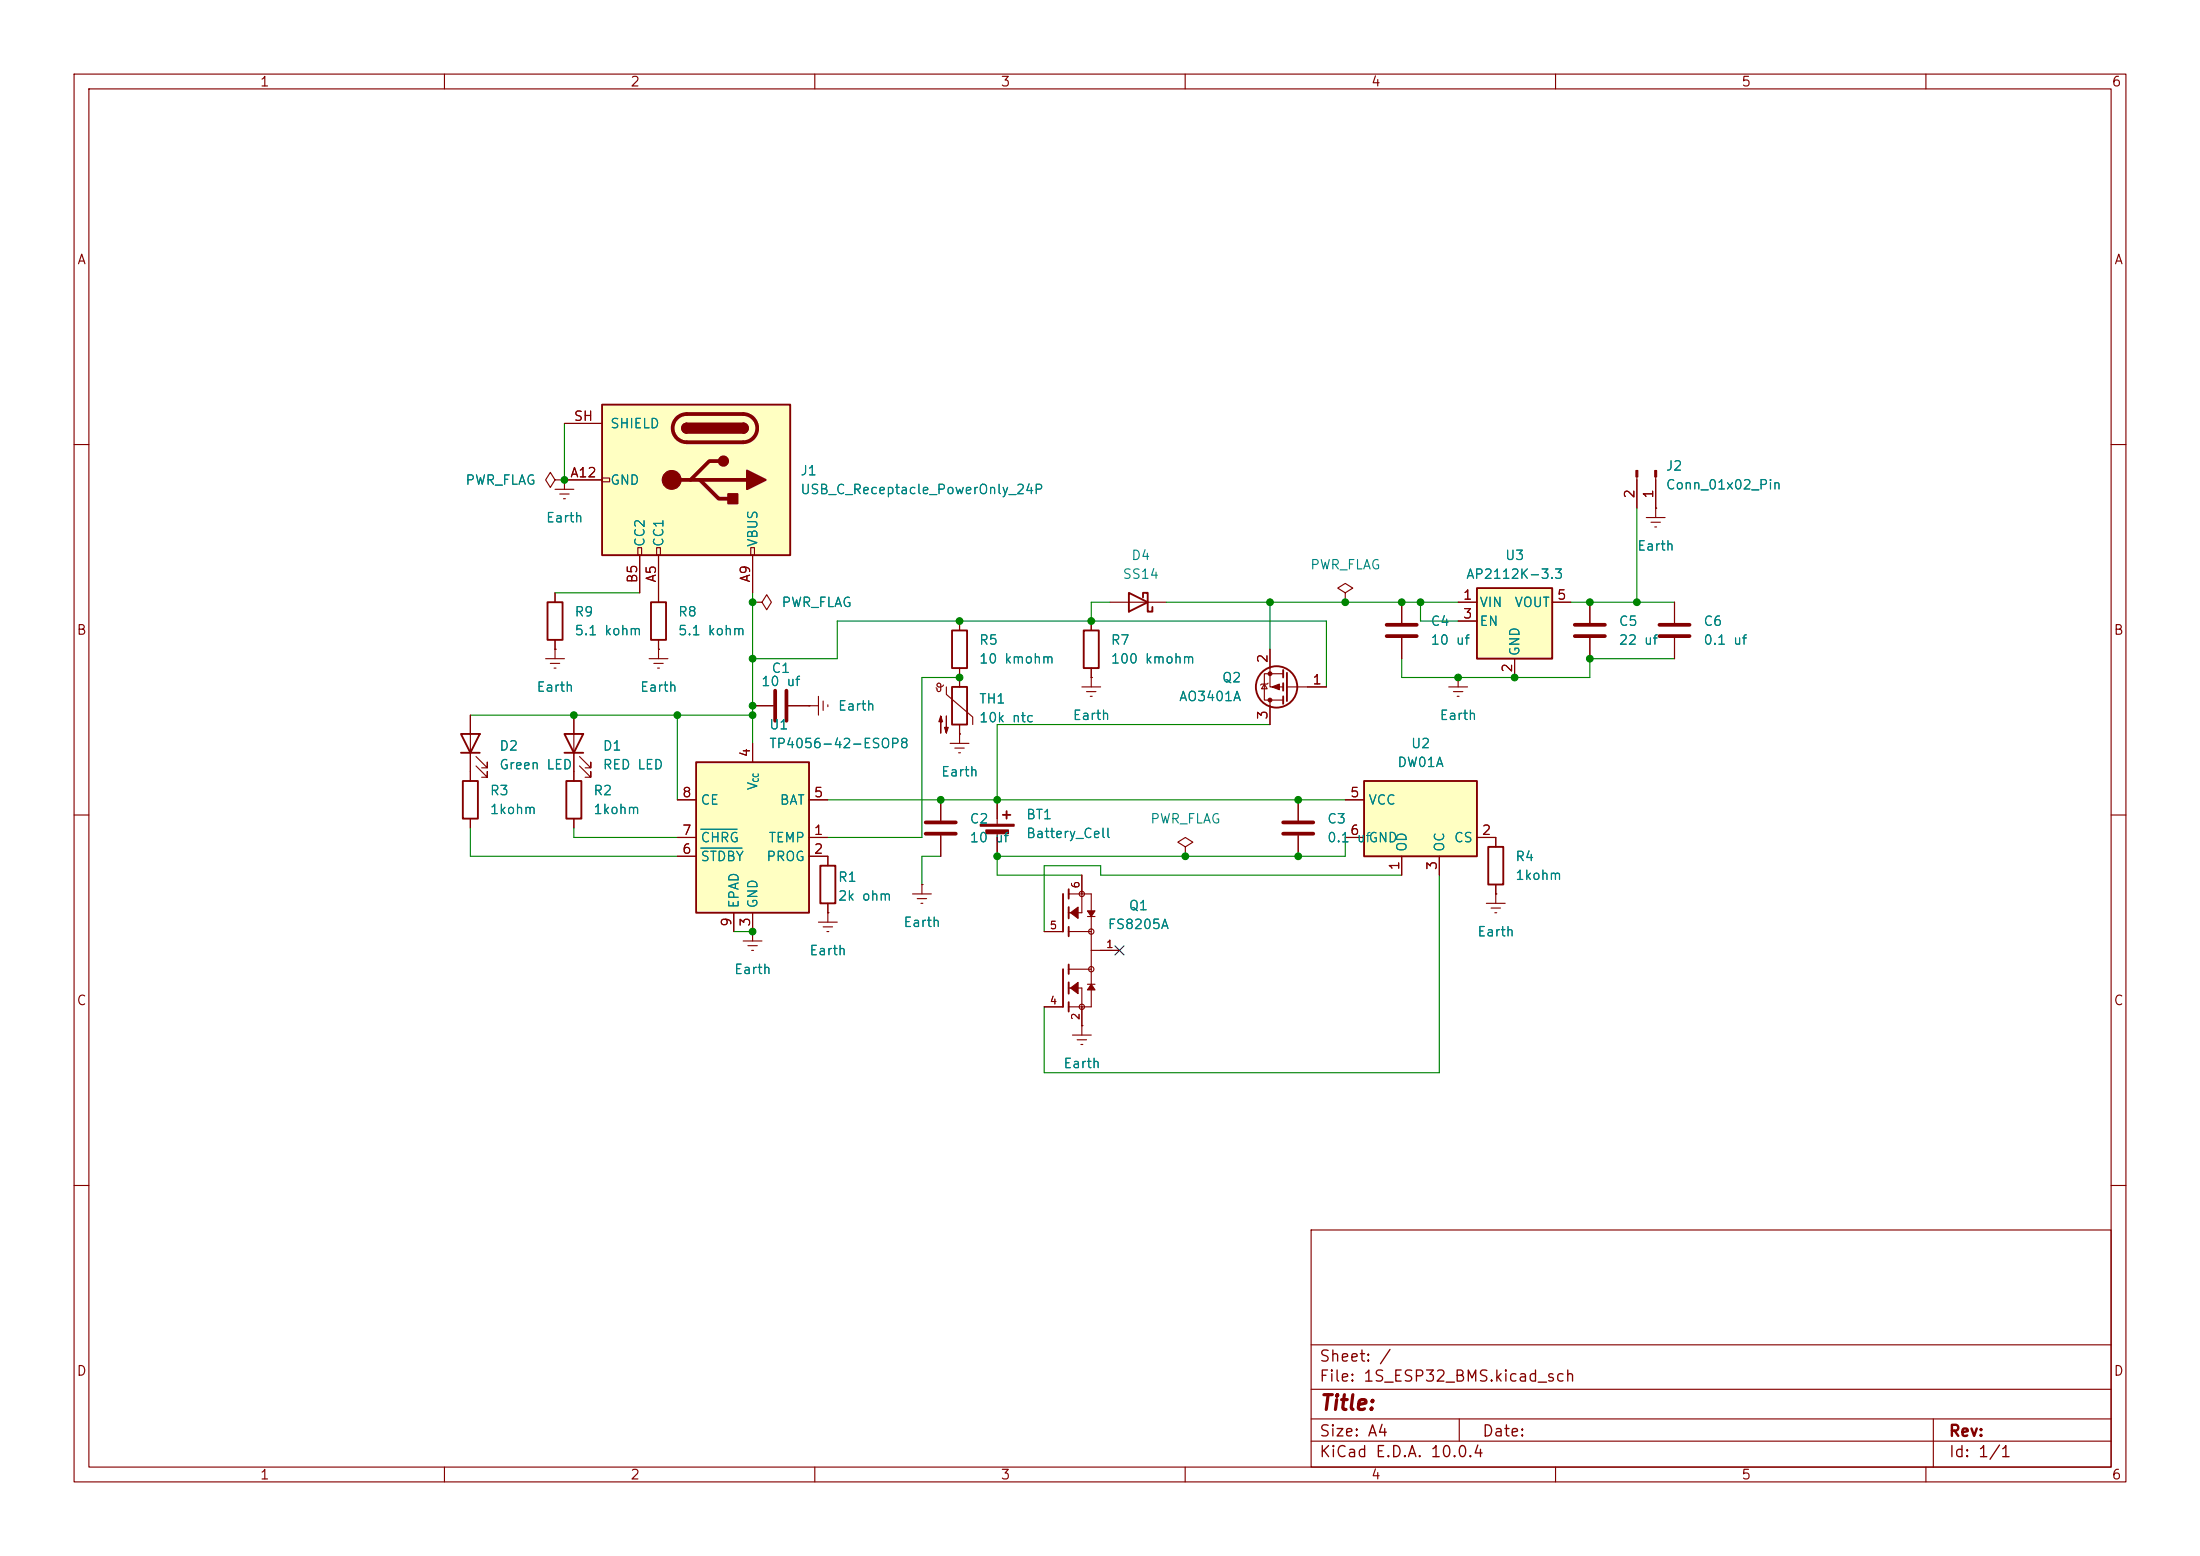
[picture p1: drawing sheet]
<svg xmlns="http://www.w3.org/2000/svg" width="297mm" height="210mm" viewBox="0 0 297 210" stroke-linecap="round" stroke-linejoin="round" font-family="sans-serif">
<g fill="none" stroke="#840000" stroke-width=".15">
<path d="M10 10h277v190h-277zM12 12h273v186h-273zM60 10v2M110 10v2M160 10v2M210 10v2M260 10v2M10 60h2M74.9 64.8l-.6-1-.6 1 .6 1 .6-1h1.3M74.9 66h2.6M75.6 66.7h1.2M76.1 67.3h.2"/>
<path d="M76.2 64.8h.1M76.2 64.8v1.2M285 60h2M63.5 96.5v7.6M73.7 88.9h2.5M74.3 89.5h1.3M74.8 90.2h.3M74.9 87.6h.1M74.9 80v1.3M74.9 86.4v2.5M77.5 96.5v8.9M87.6 88.9h2.6"/>
<path d="M88.3 89.5h1.2M88.8 90.2h.2M88.9 87.6h.1M88.9 80v1.3M88.9 86.4v2.5M101.6 95.3h2.8M106.4 95.3h4.1M109.2 95.3h.1M110.5 94v2.5M111.1 94.6v1.3M111.8 95.1v.3M189.2 81.3v2.8"/>
<path d="M189.2 86.1v2.8M10 110h2M64.3 103.4l1.5 1.5v-.8v.8h-.8M64.3 102.1l1.5 1.5v-.7v.7h-.8M77.5 110.5v1.3M78.2 103.4l1.6 1.5v-.8v.8h-.8M78.2 102.1l1.6 1.5v-.7v.7h-.8M124.5 119.4h.1M124.5 119.4v1.3M285 110h2M123.2 120.7h2.5M123.8 121.3h1.3"/>
<path d="M124.3 121.9h.3M10 160h2M177 166h108v32h-108zM285 160h2M60 198v2M110 198v2M160 198v2M177 194.5h108M177 191.5h108M177 187.5h108M177 181.5h108M197 191.5v3"/>
<path d="M210 198v2M260 198v2M261 191.5v6.5"/>
</g>
<path d="M104.6 93.2v4.1M106.2 93.2v4.1M187.2 85.9h4.1M187.2 84.3h4.1" fill="none" stroke="#840000" stroke-width=".51"/>
<path d="M62.2 99.1h2.6l-1.3 2.5zM73.9 81.3h2v5.1h-2zM76.2 99.1h2.5l-1.2 2.5zM87.9 81.3h2v5.1h-2zM62.2 101.6h2.6M76.2 101.6h2.5M76.5 105.4h2v5.1h-2z" fill="none" stroke="#840000" stroke-width=".25"/>
<path d="M81.3 54.6h25.4v20.3h-25.4z" fill="#ffffc2"/>
<g fill="none" stroke="#840000" stroke-width=".15">
<path d="M76.2 57.2h5.1M76.2 64.8h5.1M81.3 64.5h1v.5h-1zM86.1 73.9h.5v1h-.5zM86.4 74.9v5.1M88.6 73.9h.6v1h-.6zM88.9 74.9v5.1M101.3 73.9h.6v1h-.6zM101.6 74.9v5.1M101.6 81.3h1.3l.6-1 .6 1-.6 1-.6-1M101.6 81.3h.1M127.4 92.5a.44 .44 0 0 1-.5 .3 .44 .44 0 0 1-.4-.4l.2-.2 .3 .1v.9l-.2 .1h-.2l-.2-.5"/>
<path d="M127.8 92.7v1l3.5 3.1v1M129.5 99.1h.1M129.5 83.8v1.3M129.5 90.2v2.5M129.5 97.8v2.5M146 92.7h2.6M146.7 93.3h1.3M147.2 94h.2M147.3 91.4h.1M147.3 83.8v1.3M147.3 90.2v2.5M149.9 81.3h7.6"/>
<path d="M170.7 92.3l.4 .7h-.8zM171.2 92.2l-.1 .1h-.8l-.1 .2M171.4 87.6v5.1h1.8M171.4 94.5v3.3M173.2 90.9h-2.5v3.6h2.5M173.7 92.7h5.4M127 108v2.7M127 112.8v2.8M128.3 100.3h2.5M128.9 101h1.3M129.4 101.6h.3M134.6 108v3.3"/>
<path d="M134.6 112.3v3.3M146 118.1v5.1h-1.7M100.3 127h2.6M101 127.6h1.2M101.5 128.3h.2M101.6 125.7h.1M101.6 125.7v1.3M141 135.9h2.5M141 125.7h2.5M144.3 120.7h3v15.2h-3M144.3 130.8h3M144.3 133.4h1.7v6.3"/>
<path d="M144.3 125.7h3M144.8 139.7h2.5M146 138.4h.1M146.8 123.7h1M146.8 132.8h1M147.3 128.3h3.8M145.4 140.3h1.3M145.9 141h.3"/>
<circle cx="146" cy="120.7" r=".36"/>
<circle cx="146" cy="135.9" r=".36"/>
<circle cx="147.3" cy="125.7" r=".36"/>
<circle cx="147.3" cy="130.8" r=".36"/>
</g>
<g fill="none" stroke="#840000" stroke-width=".25">
<path d="M81.3 54.6h25.4v20.3h-25.4zM92.7 57.2a.63 .63 0 0 0-.6 .6 .63 .63 0 0 0 .6 .6M100.3 57.2a.64 .64 0 0 1 .7 .6 .64 .64 0 0 1-.7 .6M128.5 85.1h2.1v5.1h-2.1zM128.5 92.7h2.1v5.1h-2.1zM146.3 85.1h2v5.1h-2zM152.4 80l2.5 1.3-2.5 1.3zM154.3 80.6v-.6h.6v2.6h.7v-.7M173.2 90.4v1M173.2 92.2v1M173.2 94v1M173.7 90.8v3.8"/>
<path d="M135.4 110h1M135.9 109.5v1M143.5 120.7v5M143.5 130.8v5.1M144.3 120v1.3M144.3 122.4v1.6M144.3 125.1v1.3M144.3 130.2v1.2M144.3 132.6v1.5M144.3 135.3v1.2"/>
<circle cx="172.3" cy="92.7" r="2.79"/>
</g>
<path d="M91.4 56.4a1.9 1.9 0 0 1 1.3-.5h7.6a1.91 1.91 0 0 1 1.9 1.9 1.91 1.91 0 0 1-1.9 1.9h-7.6a1.91 1.91 0 0 1-1.7-1.2 1.91 1.91 0 0 1 .4-2.1zM90.7 64.8h10.1M94.5 64.8l2.5 2.5h1.3M97 62.2h-1.2l-2.6 2.6M125 112.5h4M125 111h4" fill="none" stroke="#840000" stroke-width=".51"/>
<g fill="#840000" stroke="#840000" stroke-width=".25">
<path d="M92.7 57.2h7.6v1.2h-7.6z"/>
<path d="M100.3 57.2a.64 .64 0 0 1 .7 .6 .64 .64 0 0 1-.7 .6z"/>
<path d="M92.3 57.3l.4-.1v1.2a.63 .63 0 0 1-.6-.4 .63 .63 0 0 1 .2-.7z"/>
<path d="M100.8 63.5l2.6 1.3-2.6 1.2z"/>
<path d="M98.3 66.7h1.3v1.2h-1.3z"/>
<circle cx="97.7" cy="62.2" r=".63"/>
</g>
<g fill="#840000" stroke="#840000" stroke-width=".15">
<path d="M144.5 123.2l1-.8v1.6z"/>
<path d="M144.5 133.4l1-.8v1.5z"/>
<path d="M146.8 122.9h1l-.5 .8z"/>
<path d="M147.3 132.8l.5 .8h-1z"/>
<path d="M127 96.6l.3 .8h-.6l.3-.8v2.3z"/>
<path d="M127.8 96.6v2.3l-.3-.7h.5l-.2 .7z"/>
<path d="M171.7 92.7l1-.4v.8z"/>
<path d="M132.3 111.3h4.6v.2h-4.6z"/>
<path d="M133.1 112h3v.5h-3z"/>
<circle cx="90.7" cy="64.8" r="1.27"/>
<circle cx="171.4" cy="94.5" r=".25"/>
<circle cx="171.4" cy="90.9" r=".25"/>
</g>
<path d="M94 102.9h15.2v20.3h-15.2z" fill="#ffffc2"/>
<path d="M94 102.9h15.2v20.3h-15.2zM110.7 116.8h2.1v5.1h-2.1z" fill="none" stroke="#840000" stroke-width=".25"/>
<g fill="none" stroke="#840000" stroke-width=".15">
<path d="M181.6 80l1-.6-1-.7-1 .7 1 .6v1.3M181.6 81.3h.1M91.4 113h2.6M91.4 115.6h2.6M91.4 108h2.6M101.6 100.3v2.6M109.2 113h2.6M109.2 115.6h2.6v1.2M109.2 108h2.6M160 114.3l1-.6-1-.7-1 .7 1 .6v1.3M160 115.6h.1M175.3 108v2.7"/>
<path d="M175.3 112.8v2.8M99.1 123.2v2.5M101.6 123.2v2.5M110.5 124.5h2.5M111.1 125.1h1.3M111.6 125.7h.3M111.8 123.2h.1M111.8 121.9v2.6"/>
</g>
<path d="M94.6 114.5h5.6M94.6 111.9h4.9" fill="none" stroke="#008484" stroke-width=".15"/>
<path d="M173.2 112.5h4.1M173.2 111h4.1" fill="none" stroke="#840000" stroke-width=".51"/>
<path d="M199.4 79.4h10.1v9.5h-10.1z" fill="#ffffc2"/>
<path d="M199.4 79.4h10.1v9.5h-10.1zM62.5 105.4h2v5.1h-2z" fill="none" stroke="#840000" stroke-width=".25"/>
<g fill="none" stroke="#840000" stroke-width=".15">
<path d="M221 64.4v4.2M222.2 69.9h2.6M222.9 70.5h1.3M223.4 71.1h.2M223.5 68.6h.1M223.5 64.4v5.5M196.8 81.3h2.6M196.8 83.8h2.6M204.5 88.9v2.5M209.5 81.3h2.6M63.5 104.1v1.3M63.5 110.5v1.3"/>
<path d="M200.7 121.9h2.5M201.3 122.6h1.3M201.8 123.2h.3M201.9 120.7h.1M201.9 120.7v1.2"/>
</g>
<g fill="#840000" stroke="#840000" stroke-width=".15">
<path d="M223.4 63.5h.2v.9h-.2z"/>
<path d="M220.9 63.5h.2v.9h-.2z"/>
</g>
<path d="M184.1 105.4h15.3v10.2h-15.3z" fill="#ffffc2"/>
<path d="M184.1 105.4h15.3v10.2h-15.3zM200.9 114.3h2v5.1h-2z" fill="none" stroke="#840000" stroke-width=".25"/>
<g fill="none" stroke="#840000" stroke-width=".15">
<path d="M76.2 57.2h5.1M76.2 64.8h.1M76.2 64.8h5.1M86.4 74.9v5.1M88.9 74.9v6.4M101.6 74.9v5.1M221 64.8v3.8M223.5 68.6h.1M223.5 64.8v3.8M63.5 96.5v2.6M74.9 87.6h.1M74.9 80v1.3"/>
<path d="M74.9 86.4v1.2M77.5 96.5v2.6M88.9 87.6h.1M88.9 86.4v1.2M101.6 81.3h.1M101.6 95.3h2.8M106.4 95.3h2.8M109.2 95.3h.1M129.5 99.1h.1M129.5 83.8v1.3M129.5 90.2v2.5M129.5 97.8v1.3"/>
<path d="M147.3 91.4h.1M147.3 83.8v1.3M147.3 90.2v1.2M171.4 87.6v2.6M171.4 95.3v2.5M176.5 92.7h2.6M189.2 81.3v2.8M189.2 86.1v2.8M195.6 92.7h2.5M196.2 93.3h1.3M196.7 94h.3M196.8 91.4h.1"/>
<path d="M196.8 91.4v1.3M196.8 81.3h2.6M196.8 83.8h2.6M204.5 88.9v2.5M209.5 81.3h2.6M214.6 81.3v2.8M214.6 86.1v2.8M226.1 81.3v2.8M226.1 86.1v2.8M63.5 101.6v3.8M63.5 110.5v1.3M77.5 101.6v3.8"/>
<path d="M77.5 110.5v1.3M91.4 113h2.6M91.4 108h2.6M91.4 115.6h2.6M101.6 100.3v2.6M109.2 113h2.6M109.2 108h2.6M109.2 115.6h2.6v1.2M124.5 119.4h.1M127 108v2.7M127 112.8v2.8M134.6 108v2.5"/>
<path d="M134.6 113v2.6M146 118.1v2.6M175.3 108v2.7M175.3 112.8v2.8M181.6 113h2.5M181.6 108h2.5M189.2 115.6v2.5M194.3 115.6v2.5M199.4 113h2.5v1.3M201.9 119.4v1.3M99.1 123.2v2.5M101.6 125.7h.1"/>
<path d="M101.6 123.2v2.5M111.8 123.2h.1M111.8 121.9v1.3M141 135.9h2.5M141 125.7h2.5M146 138.4h.1M146 135.9v2.5M148.6 128.3h2.5M201.9 120.7h.1"/>
</g>
<path d="M212.6 85.9h4.1M212.6 84.3h4.1M224 85.9h4.1M224 84.3h4.1" fill="none" stroke="#840000" stroke-width=".51"/>
<g fill="none" stroke="#008400" stroke-width=".15">
<path d="M76.2 57.2v7.6M221 68.6v12.7M63.5 96.5h38.1M74.9 80h11.5M91.4 96.5v11.5M101.6 80v20.3M101.6 88.9h11.4v-5.1h66.1v8.9M129.5 91.4h-5v21.6h-12.7M149.9 81.3h-2.6v2.5M157.5 81.3h39.3M171.4 97.8h-36.8v10.2M171.4 81.3v6.3"/>
<path d="M189.2 88.9v2.5h25.4v-2.5h11.5M191.8 81.3v2.5h5M212.1 81.3h14M63.5 111.8v3.8h27.9M77.5 111.8v1.2h13.9M111.8 108h69.8M127 115.6h-2.5v3.8M181.6 113v2.6h-47v2.5h11.4M189.2 118.1h-40.6v-1.3h-7.6v8.9M194.3 118.1v26.7h-53.3v-8.9M99.1 125.7h2.5"/>
</g>
<path d="M150.5 127.7l1.2 1.2M151.7 127.7l-1.2 1.2" fill="none" stroke="#000084" stroke-width=".15"/>
<path d="M94.6 114.5h5.6M94.6 111.9h4.9" fill="none" stroke="#008484" stroke-width=".15"/>
<g fill="#008400" stroke="#008400" stroke-width=".14">
<circle cx="101.6" cy="96.5" r=".46"/>
<circle cx="101.6" cy="95.3" r=".46"/>
<circle cx="127" cy="108" r=".46"/>
<circle cx="129.5" cy="83.8" r=".46"/>
<circle cx="129.5" cy="91.4" r=".46"/>
<circle cx="134.6" cy="108" r=".46"/>
<circle cx="134.6" cy="115.6" r=".46"/>
<circle cx="101.6" cy="125.7" r=".46"/>
<circle cx="204.5" cy="91.4" r=".46"/>
<circle cx="196.8" cy="91.4" r=".46"/>
<circle cx="214.6" cy="88.9" r=".46"/>
<circle cx="214.6" cy="81.3" r=".46"/>
<circle cx="191.8" cy="81.3" r=".46"/>
<circle cx="221" cy="81.3" r=".46"/>
<circle cx="189.2" cy="81.3" r=".46"/>
<circle cx="171.4" cy="81.3" r=".46"/>
<circle cx="181.6" cy="81.3" r=".46"/>
<circle cx="175.3" cy="115.6" r=".46"/>
<circle cx="175.3" cy="108" r=".46"/>
<circle cx="160" cy="115.6" r=".46"/>
<circle cx="147.3" cy="83.8" r=".46"/>
<circle cx="101.6" cy="88.9" r=".46"/>
<circle cx="101.6" cy="81.3" r=".46"/>
<circle cx="76.2" cy="64.8" r=".46"/>
<circle cx="77.5" cy="96.5" r=".46"/>
<circle cx="91.4" cy="96.5" r=".46"/>
</g>
<text font-size="2" fill="#840000" x="178" y="190.8">Title:</text>
<g font-size="1.5" fill="#840000">
<text x="178" y="184.2">Sheet: /</text>
<text x="178" y="186.9">File: 1S_ESP32_BMS.kicad_sch</text>
<text x="178" y="197.1">KiCad E.D.A. 10.0.4</text>
<text x="178" y="194.3">Size: A4</text>
<text x="200" y="194.3">Date:</text>
<text x="263" y="194.3">Rev:</text>
<text x="263" y="197.1">Id: 1/1</text>
</g>
<g font-size="1.3" fill="#840000">
<text x="35" y="12">1</text>
<text x="85" y="12">2</text>
<text x="135" y="12">3</text>
<text x="185" y="12">4</text>
<text x="235" y="12">5</text>
<text x="285" y="12">6</text>
<text x="10.3" y="36">A</text>
<text x="285.3" y="36">A</text>
<text x="77.4" y="57.1">SH</text>
<text x="76.9" y="64.7">A12</text>
<text x="221" y="67.4" transform="rotate(-90 221 67.4)">2</text>
<text x="223.5" y="67.4" transform="rotate(-90 223.5 67.4)">1</text>
<text x="86.3" y="78.8" transform="rotate(-90 86.3 78.8)">B5</text>
<text x="88.9" y="78.7" transform="rotate(-90 88.9 78.7)">A5</text>
<text x="101.6" y="78.7" transform="rotate(-90 101.6 78.7)">A9</text>
<text x="197.4" y="81.3">1</text>
<text x="197.4" y="83.8">3</text>
<text x="210.1" y="81.3">5</text>
<text x="10.3" y="86">B</text>
<text x="171.4" y="89.6" transform="rotate(-90 171.4 89.6)">2</text>
<text x="285.3" y="86">B</text>
<text x="177.1" y="92.7">1</text>
<text x="204.4" y="90.9" transform="rotate(-90 204.4 90.9)">2</text>
<text x="171.4" y="97.2" transform="rotate(-90 171.4 97.2)">3</text>
<text x="92" y="107.9">8</text>
<text x="101.6" y="102.3" transform="rotate(-90 101.6 102.3)">4</text>
<text x="109.8" y="107.9">5</text>
<text x="182.2" y="107.9">5</text>
<text x="92" y="113">7</text>
<text x="109.8" y="113">1</text>
<text x="182.2" y="113">6</text>
<text x="200" y="113">2</text>
<text x="92" y="115.5">6</text>
<text x="109.8" y="115.5">2</text>
<text x="189.2" y="117.5" transform="rotate(-90 189.2 117.5)">1</text>
<text x="194.3" y="117.5" transform="rotate(-90 194.3 117.5)">3</text>
<text x="99" y="125.2" transform="rotate(-90 99 125.2)">9</text>
<text x="101.6" y="125.2" transform="rotate(-90 101.6 125.2)">3</text>
<text x="10.3" y="136">C</text>
<text x="285.3" y="136">C</text>
<text x="10.3" y="186">D</text>
<text x="285.3" y="186">D</text>
<text x="35" y="200">1</text>
<text x="85" y="200">2</text>
<text x="135" y="200">3</text>
<text x="185" y="200">4</text>
<text x="235" y="200">5</text>
<text x="285" y="200">6</text>
</g>
<g font-size="1.3" fill="#008484">
<text x="82.3" y="58.1">SHIELD</text>
<text x="62.7" y="65.7">PWR_FLAG</text>
<text x="82.3" y="65.7">GND</text>
<text x="108" y="64.5">J1</text>
<text x="224.8" y="63.8">J2</text>
<text x="73.6" y="70.8">Earth</text>
<text x="108" y="67">USB_C_Receptacle_PowerOnly_24P</text>
<text x="224.8" y="66.4">Conn_01x02_Pin</text>
<text x="87.3" y="73.9" transform="rotate(-90 87.3 73.9)">CC2</text>
<text x="89.9" y="73.9" transform="rotate(-90 89.9 73.9)">CC1</text>
<text x="102.6" y="73.9" transform="rotate(-90 102.6 73.9)">VBUS</text>
<text x="152.6" y="75.9">D4</text>
<text x="176.8" y="77.2">PWR_FLAG</text>
<text x="203.1" y="75.9">U3</text>
<text x="220.9" y="74.6">Earth</text>
<text x="77.5" y="83.5">R9</text>
<text x="91.4" y="83.5">R8</text>
<text x="105.4" y="82.3">PWR_FLAG</text>
<text x="151.5" y="78.4">SS14</text>
<text x="197.8" y="78.4">AP2112K-3.3</text>
<text x="199.6" y="82.3">VIN</text>
<text x="204.4" y="82.3">VOUT</text>
<text x="77.5" y="86.1">5.1 kohm</text>
<text x="91.4" y="86.1">5.1 kohm</text>
<text x="132.1" y="87.3">R5</text>
<text x="132.1" y="89.9">10 kmohm</text>
<text x="149.9" y="87.3">R7</text>
<text x="149.9" y="89.9">100 kmohm</text>
<text x="193" y="84.8">C4</text>
<text x="193" y="87.3">10 uf</text>
<text x="199.6" y="84.8">EN</text>
<text x="205.4" y="88.6" transform="rotate(-90 205.4 88.6)">GND</text>
<text x="218.4" y="84.8">C5</text>
<text x="218.4" y="87.3">22 uf</text>
<text x="229.9" y="84.8">C6</text>
<text x="229.9" y="87.3">0.1 uf</text>
<text x="72.3" y="93.7">Earth</text>
<text x="86.3" y="93.7">Earth</text>
<text x="102.7" y="92.9">10 uf</text>
<text x="104.1" y="91.1">C1</text>
<text x="132.1" y="95.3">TH1</text>
<text x="159.1" y="95">AO3401A</text>
<text x="164.9" y="92.4">Q2</text>
<text x="67.3" y="101.6">D2</text>
<text x="81.3" y="101.6">D1</text>
<text x="103.8" y="101.3">TP4056-42-ESOP8</text>
<text x="103.8" y="98.8">U1</text>
<text x="113" y="96.2">Earth</text>
<text x="132.1" y="97.8">10k ntc</text>
<text x="144.7" y="97.5">Earth</text>
<text x="190.4" y="101.3">U2</text>
<text x="194.3" y="97.5">Earth</text>
<text x="66" y="107.7">R3</text>
<text x="67.3" y="104.2">Green LED</text>
<text x="80" y="107.7">R2</text>
<text x="81.3" y="104.2">RED LED</text>
<text x="102.6" y="106.8" transform="rotate(-90 102.6 106.8)">V</text>
<text x="127" y="105.1">Earth</text>
<text x="188.6" y="103.8">DW01A</text>
<text x="66" y="110.2">1kohm</text>
<text x="80" y="110.2">1kohm</text>
<text x="94.5" y="108.9">CE</text>
<text x="105.2" y="108.9">BAT</text>
<text x="130.8" y="111.5">C2</text>
<text x="138.4" y="110.9">BT1</text>
<text x="138.4" y="113.4">Battery_Cell</text>
<text x="155.2" y="111.5">PWR_FLAG</text>
<text x="179.1" y="111.5">C3</text>
<text x="184.7" y="108.9">VCC</text>
<text x="94.5" y="116.5">STDBY</text>
<text x="94.5" y="114">CHRG</text>
<text x="103.4" y="116.5">PROG</text>
<text x="103.7" y="114">TEMP</text>
<text x="113" y="119.3">R1</text>
<text x="130.8" y="114">10 uf</text>
<text x="179.1" y="114">0.1 ufGND</text>
<text x="190.2" y="115.1" transform="rotate(-90 190.2 115.1)">OD</text>
<text x="195.3" y="115.1" transform="rotate(-90 195.3 115.1)">OC</text>
<text x="196.2" y="114">CS</text>
<text x="204.5" y="116.5">R4</text>
<text x="204.5" y="119.1">1kohm</text>
<text x="100" y="122.7" transform="rotate(-90 100 122.7)">EPAD</text>
<text x="102.6" y="122.7" transform="rotate(-90 102.6 122.7)">GND</text>
<text x="113" y="121.9">2k ohm</text>
<text x="121.9" y="125.4">Earth</text>
<text x="149.5" y="125.7">FS8205A</text>
<text x="152.3" y="123.2">Q1</text>
<text x="99" y="131.8">Earth</text>
<text x="109.2" y="129.2">Earth</text>
<text x="199.3" y="126.7">Earth</text>
<text x="143.5" y="144.5">Earth</text>
</g>
<g font-size="1" fill="#840000">
<text x="146" y="120" transform="rotate(-90 146 120)">6</text>
<text x="141.6" y="125.7">5</text>
<text x="149.2" y="128.2">1</text>
<text x="141.6" y="135.8">4</text>
<text x="146" y="137.8" transform="rotate(-90 146 137.8)">2</text>
</g>
<text font-size=".8" fill="#008484" x="102.6" y="105.7" transform="rotate(-90 102.6 105.7)">CC</text>
</svg>
